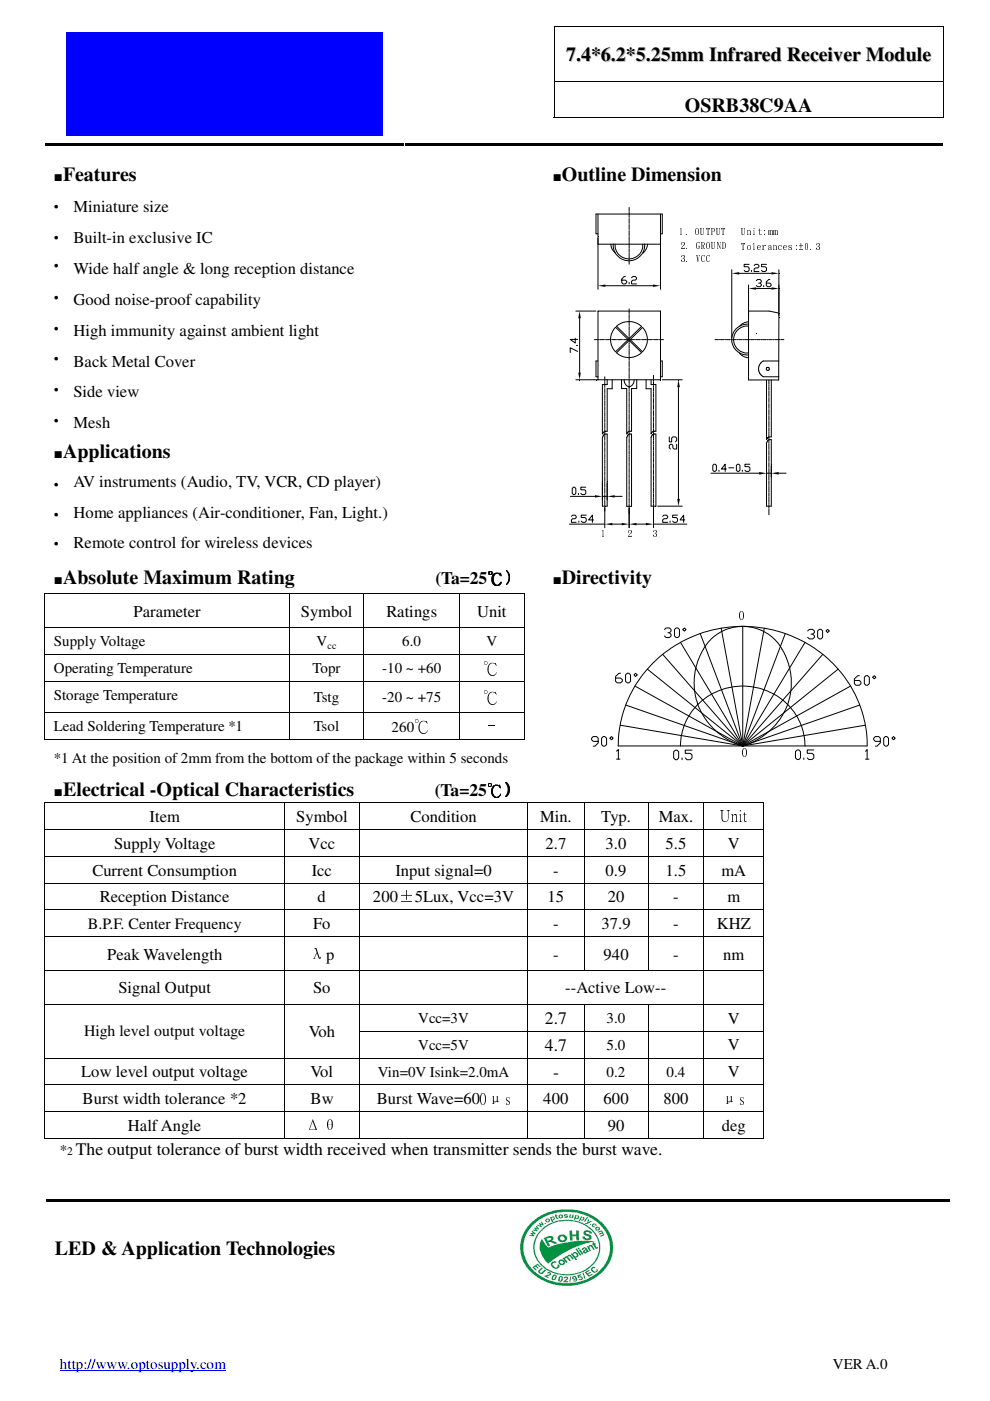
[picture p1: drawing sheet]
<svg xmlns="http://www.w3.org/2000/svg" width="210mm" height="297mm" viewBox="0 0 210 297" stroke-linecap="round" stroke-linejoin="round" font-family="sans-serif">
<path d="M12.7 290.7h35.2" fill="none" stroke="#00f" stroke-width=".21"/>
<path d="M117.4 5.5h.2v.2h-.2zM117.4 17.2h.2v.2h-.2zM199.9 5.5h.2v.2h-.2zM199.9 17.2h.2v.2h-.2z" fill="#000"/>
<path d="M117.5 5.7v11.5M117.5 17.4v7.4M117.6 5.6h82.3M117.6 17.3h82.3M200 5.7v11.5M200 17.4v7.4" fill="none" stroke="#000" stroke-width=".21"/>
<path d="M14 6.8h67.2v21.9h-67.2z" fill-rule="evenodd" fill="#0000fe"/>
<g fill="#000">
<path d="M9.7 30.3h75.9v.5h-75.9zM85.9 30.3h.5v.5h-.5zM86.4 30.3h30.9v.5h-30.9zM117.3 24.8l.1 .2zM117.4 24.8h.2v.2h-.2zM117.6 30.3h.5v.5h-.5zM118.1 30.3h81.8v.5h-81.8zM199.9 24.8h.2v.2h-.2zM9.4 125.8h.2v.2h-.2zM9.4 133h.2v.1h-.2zM9.4 138.6h.2v.2h-.2zM9.6 125.8h.2v.2h-.2z"/>
<path d="M61.2 125.8h.2v.2h-.2zM61.2 133h.2v.1h-.2zM61.2 138.6h.2v.2h-.2zM77.1 125.8h.2v.2h-.2zM77.1 133h.2v.1h-.2zM77.1 138.6h.2v.2h-.2zM97.4 125.8h.1v.2h-.1zM97.4 133h.1v.1h-.1zM97.4 138.6h.1v.2h-.1zM111 125.8h.2v.2h-.2zM111 133h.2v.1h-.2zM111 138.6h.2v.2h-.2z"/>
<path d="M9.4 144.4h.2v.1h-.2zM9.4 151h.2v.2h-.2zM9.4 156.8h.2v.1h-.2zM9.6 156.8l.1 .1zM9.7 156.8h.1v.1h-.1zM61.2 144.4h.2v.1h-.2zM61.2 151h.2v.2h-.2zM61.2 156.8h.2v.1h-.2zM77.1 144.4h.2v.1h-.2zM77.1 151h.2v.2h-.2zM77.1 156.8h.2v.1h-.2zM97.4 144.4h.1v.1h-.1z"/>
<path d="M97.4 151h.1v.2h-.1zM97.4 156.8h.1v.1h-.1zM111 156.8h.2v.1h-.2zM111 144.4h.2v.1h-.2zM111 151h.2v.2h-.2zM9.4 170h.2v.2h-.2zM9.4 175.8h.2v.2h-.2zM9.6 170h.2v.2h-.2zM60.2 170h.2v.2h-.2zM60.2 175.8h.2v.2h-.2zM76.1 170h.2v.2h-.2zM76.1 175.8h.2v.2h-.2z"/>
<path d="M111 170h.2v.2h-.2zM111.2 170h.6v.2h-.6zM111.8 170h.2v.2h-.2zM111.8 175.8h.2v.2h-.2zM115.1 170h.2v.2h-.2zM123.7 170h.2v.2h-.2zM123.7 175.8h.2v.2h-.2zM137.4 170h.1v.2h-.1zM137.4 175.8h.1v.2h-.1zM149.1 170h.2v.2h-.2zM149.1 175.8h.2v.2h-.2zM161.8 170h.2v.2h-.2z"/>
<path d="M161.8 175.8h.2v.2h-.2zM9.4 181.5h.2v.2h-.2zM9.4 187.2h.2v.1h-.2zM9.4 192.8h.2v.2h-.2zM9.4 198.5h.2v.2h-.2zM60.2 181.5h.2v.2h-.2zM60.2 187.2h.2v.1h-.2zM60.2 192.8h.2v.2h-.2zM60.2 198.5h.2v.2h-.2zM76.1 181.5h.2v.2h-.2zM76.1 187.2h.2v.1h-.2zM76.1 192.8h.2v.2h-.2z"/>
<path d="M76.1 198.5h.2v.2h-.2zM111.8 181.5h.2v.2h-.2zM111.8 187.2h.2v.1h-.2zM111.8 192.8h.2v.2h-.2zM111.8 198.5h.2v.2h-.2zM123.7 181.5h.2v.2h-.2zM123.7 187.2h.2v.1h-.2zM123.7 192.8h.2v.2h-.2zM123.7 198.5h.2v.2h-.2zM137.4 181.5h.1v.2h-.1zM137.4 187.2h.1v.1h-.1zM137.4 192.8h.1v.2h-.1z"/>
<path d="M137.4 198.5h.1v.2h-.1zM149.1 181.5h.2v.2h-.2zM149.1 187.2h.2v.1h-.2zM149.1 192.8h.2v.2h-.2zM149.1 198.5h.2v.2h-.2zM161.8 181.5h.2v.2h-.2zM161.8 187.2h.2v.1h-.2zM161.8 192.8h.2v.2h-.2zM161.8 198.5h.2v.2h-.2zM9.4 205.7h.2v.2h-.2zM9.4 212.9h.2v.2h-.2zM9.4 218.6h.2v.1h-.2z"/>
<path d="M60.2 205.7h.2v.2h-.2zM60.2 212.9h.2v.2h-.2zM60.2 218.6h.2v.1h-.2zM76.1 205.7h.2v.2h-.2zM76.1 212.9h.2v.2h-.2zM76.1 218.6h.2v.1h-.2zM111.8 205.7h.2v.2h-.2zM111.8 212.9h.2v.2h-.2zM111.8 218.6h.2v.1h-.2zM123.7 205.7h.2v.2h-.2zM123.7 212.9h.2v.2h-.2zM123.7 218.6h.2v.1h-.2z"/>
<path d="M137.4 205.7h.1v.2h-.1zM137.4 212.9h.1v.2h-.1zM137.4 218.6h.1v.1h-.1zM149.1 205.7h.2v.2h-.2zM149.1 212.9h.2v.2h-.2zM149.1 218.6h.2v.1h-.2zM161.8 205.7h.2v.2h-.2zM161.8 212.9h.2v.2h-.2zM161.8 218.6h.2v.1h-.2zM9.4 224.2h.2v.2h-.2zM9.4 229.9h.2v.2h-.2zM9.4 235.6h.2v.2h-.2z"/>
<path d="M60.2 224.2h.2v.2h-.2zM60.2 229.9h.2v.2h-.2zM60.2 235.6h.2v.2h-.2zM76.1 224.2h.2v.2h-.2zM76.1 229.9h.2v.2h-.2zM76.1 235.6h.2v.2h-.2zM111.8 224.2h.2v.2h-.2zM111.8 229.9h.2v.2h-.2zM111.8 235.6h.2v.2h-.2zM123.7 224.2h.2v.2h-.2zM123.7 229.9h.2v.2h-.2zM123.7 235.6h.2v.2h-.2z"/>
<path d="M137.4 224.2h.1v.2h-.1zM137.4 229.9h.1v.2h-.1zM137.4 235.6h.1v.2h-.1zM149.1 224.2h.2v.2h-.2zM149.1 229.9h.2v.2h-.2zM149.1 235.6h.2v.2h-.2zM161.8 224.2h.2v.2h-.2zM161.8 229.9h.2v.2h-.2zM161.8 235.6h.2v.2h-.2zM9.4 241.3h.2v.2h-.2zM60.2 241.3h.2v.2h-.2zM76.1 241.3h.2v.2h-.2z"/>
<path d="M111.8 241.3h.2v.2h-.2zM123.7 241.3h.2v.2h-.2zM137.4 241.3h.1v.2h-.1zM149.1 241.3h.2v.2h-.2zM161.8 241.3h.2v.2h-.2z"/>
</g>
<g fill="none" stroke="#000" stroke-width=".21">
<path d="M117.6 24.9h82.3M126.8 49.6h-.4v-4.2h14v4.2h-.4M126.8 51.8h13.2M126.8 45.4v15.9M129.5 51.8a2.55 2.55 0 0 0 1 1.8M130 51.7v.5a3.5 3.5 0 0 0 3.1 3.1l.7-.1a3.3 3.3 0 0 0 2.9-3v-.5M130.4 51.8l.1 .8a2.95 2.95 0 0 0 2.9 2.3 2.95 2.95 0 0 0 2.9-2.4v-.7M132.6 58.6h-.3l-.5 .5v.8l.3 .3h.5l.3-.3v-.3l-.3-.2h-.8M133.4 44v.7M133.4 44.9v.2M133.4 45.2v.8M133.4 46.2v.1"/>
<path d="M133.4 46.5v.7M133.4 47.4v.2M133.4 47.8v.7M133.4 48.7v.1M133.4 49v.8M133.4 49.9v.2M133.4 50.2v.8M133.4 51.2v.2M133.4 51.5v.8M133.4 52.4v.2M133.4 52.7v.8M133.4 53.7v.1"/>
<path d="M133.4 54v.8M133.4 54.9v.2M133.4 55.2v.8M133.4 59.9v.3M133.9 58.9l.3-.3h.5l.3 .3v.2l-.3 .3h-.5l-.3 .2v.6h1.1M137.3 51.8a2.7 2.7 0 0 1-.9 1.8M140 45.4v15.9M155.2 57.2v14.4M156.7 58h6.9M158.8 56h-1v.6h.8l.2 .2v.5l-.2 .3h-.6l-.2-.3M159.3 57.3v.3M159.9 56.3l.2-.3h.6l.2 .3v.3l-.2 .2h-.6l-.2 .3v.5h1"/>
<path d="M160.4 59.5l.2-.2h.6l.2 .2v.3l-.2 .2h-.3M162.5 56h-1v.6h.7l.3 .2v.5l-.3 .3h-.5l-.2-.3M163.2 59.3h-.2l-.5 .5v.7l.2 .3h.5l.3-.3v-.2l-.3-.3h-.7M165.1 57.2v9.7M122 71.7v1l-1.1-.7h1.6M122.1 66h4.3M122.2 73.2h.3M122.5 74.5l-1.6-.8v1.1M122.9 67.5v11.5M126 72h.7M126.8 76.5h-.4v3.4h.4M126.9 72h.1"/>
<path d="M127.2 72h.8M128.2 72h.1M128.2 79.9v.8M128.4 60.6h10M128.5 72h.8M129.5 72h.1M129.8 72h.8M130.4 69.5l.1-.1 2.7 2.6-2.7 2.6a3.6 3.6 0 0 1-1-2.3l.2-1.6zM130.7 74.8l2.7-2.6 2.6 2.6h-.1a4.2 4.2 0 0 1-2.3 1h-.6a3.9 3.9 0 0 1-2.3-1zM130.7 69.2l1.5-.9 1.2-.1h.6a3.5 3.5 0 0 1 2 1l-2.6 2.6zM130.7 72h.2M131 72h.8"/>
<path d="M132 72h.2M132.3 72h.8M133.3 72h.1M133.4 65.5v.8M133.4 66.5v.1M133.4 66.8v.8M133.4 67.7v.2M133.4 68v.8M133.4 69v.1M133.4 69.3v.8M133.4 70.2v.2M133.4 70.5v.8"/>
<path d="M133.4 71.5v.1M133.4 71.8v.8M133.4 72.7v.2M133.4 73.1v.7M133.4 74v.2M133.4 74.3v.8M133.4 75.2v.2M133.4 75.6v.7M133.4 76.5v.2M133.4 76.8v.8M133.4 77.7v.2M133.4 78.1v.7"/>
<path d="M133.4 79v.2M133.4 79.3v.8M133.6 72l2.6-2.6 .1 .1a3.8 3.8 0 0 1 .9 2v1.1a3.8 3.8 0 0 1-1 2zM133.6 72h.8M134.5 72h.2M134.9 72h.8M135.8 72h.2M136.1 72h.8M137.1 72h.1M137.4 72h.8M138.4 72h.2M138.6 79.6v.8"/>
<path d="M138.7 72h.8M139.7 72h.1M140 72h.7M140 76.5h.4v3.4h-.4M151.6 72h.7M152.4 72h.2M152.7 72h.8M153.7 72h.1M154 72h.8M155 72h.2M155.3 72h.8M156.3 72h.1"/>
<path d="M156.6 72h.8M156.8 74.9l.2 .2a2.64 2.64 0 0 0 1.7 .8M157.5 72h.2M157.9 72h.8M158.7 69.1l-.9 .1-1.2 .6a3.1 3.1 0 0 0-1.1 2v.4a2.98 2.98 0 0 0 2.5 2.6h.7M158.7 68.2a2.96 2.96 0 0 0-1.9 1M158.7 60.4v20.2h6.4v-14.2l-2-.4h-4.4M158.7 68.7a3.3 3.3 0 0 0-3.5 2.9v1a3.4 3.4 0 0 0 3.1 2.7l.4-.1M158.8 72h.2M159.1 72h.8M160.1 72h.1M160.3 61.2h3.3"/>
<path d="M160.4 72h.8M161.2 60l.2 .3v.2l-.2 .3h-.6l-.2-.3M161.4 72h.1M161.7 72h.8M161.9 60.5v.3M162.5 78l.5-.1 .1 .5-.2 .1h-.3zM162.6 72h.2M163 72h.7M163.9 72h.2M164.3 72h.8M165.1 76.5h-3.3l-.7 .8-.3 .8 .3 1.1 .7 .7h3.3M165.2 72h.2"/>
<path d="M165.5 72h.7M122.1 80.5h17.9v-14.5h-13.2v14.5M127.9 92.3l.3-.3h.5v15.3h-1v-14.5zM128.2 80.9v.2M128.2 81.2v.8M128.2 82.2v.1M128.2 82.5v.7M128.2 83.4v.2M128.2 83.7v.8M128.2 84.7v.1M128.2 85v.8M128.2 85.9v.2"/>
<path d="M128.2 86.2v.8M128.2 87.2v.1M128.2 87.5v.8M128.2 88.4v.2M128.2 88.7v.8M128.2 89.7v.1M128.2 90v.8M128.2 90.9v.2M128.2 91.2v.8M128.2 92.2v.1M128.2 92.5v.8M128.2 93.4v.2"/>
<path d="M128.2 93.7v.8M128.2 94.7v.1M128.2 95v.8M128.2 95.9v.2M128.2 96.2v.8M128.2 97.2v.1M128.2 97.5v.8M128.2 98.4v.2M128.2 98.7v.8M128.2 99.7v.1M128.2 100v.8M128.7 80.5v1h-1v10.5l.4-.5 .6-.1v-9h1.1v-1.9"/>
<path d="M131.8 80.5v1.9h1.1v9.6l.4-.5 .6-.1v-9h1.1v-1.9M132.4 80.5a1.2 1.2 0 0 0 1.2 1.5l.2-.2a1.4 1.4 0 0 0 .6-1.3M133.1 92.2l.2-.2h.6v15.4h-1v-14.7zM133.4 80.3v.1M133.4 80.6v.7M133.4 81.5v.2M133.4 81.8v.8M133.4 82.8v.1M133.4 83.1v.8M133.4 84v.2M133.4 84.3v.8M133.4 85.3v.1"/>
<path d="M133.4 85.6v.8M133.4 86.5v.2M133.4 86.8v.8M133.4 87.8v.1M133.4 88.1v.8M133.4 89v.2M133.4 89.3v.8M133.4 90.3v.1M133.4 90.6v.8M133.4 91.5v.2M133.4 91.8v.8M133.4 92.8v.1"/>
<path d="M133.4 93v.9M133.4 94v.1M133.4 94.3v.8M133.4 95.2v.2M133.4 95.6v.8M133.4 96.5v.1M133.4 96.8v.8M133.4 97.7v.2M133.4 98.1v.7M133.4 99v.1M133.4 99.3v.8M137 80.5v1.9h1v9.6l.4-.5 .7-.1v-9.9h-1.1v-1"/>
<path d="M138.3 92.2l.2-.2h.6v15.3h-1.1v-14.6zM138.6 80.6v.2M138.6 80.9v.8M138.6 81.9v.1M138.6 82.2v.7M138.6 83.1v.2M138.6 83.4v.8M138.6 84.4v.1M138.6 84.7v.8M138.6 85.6v.2M138.6 85.9v.8M138.6 86.9v.1"/>
<path d="M138.6 87.2v.8M138.6 88.1v.2M138.6 88.4v.8M138.6 89.4v.1M138.6 89.7v.8M138.6 90.6v.2M138.6 90.9v.8M138.6 91.9v.1M138.6 92.2v.8M138.6 93.1v.2M138.6 93.4v.8M138.6 94.4v.1"/>
<path d="M138.6 94.7v.8M138.6 95.6v.2M138.6 95.9v.8M138.6 96.9v.1M138.6 97.2v.8M138.6 98.1v.2M138.6 98.4v.8M138.6 99.4v.1M138.6 99.7v.8M140.4 80.5h4.3M141.9 92.6v1.1h.5v-.8l.3-.3h.5l.3 .3v.5l-.3 .3M143.5 94.2v1h-.5l-.3-.2v-.6l-.3-.2h-.2l-.3 .2v.6l.3 .2"/>
<path d="M143.8 82.1v23.7M151.1 98.7l.3-.3h.2l.3 .3v1l-.3 .2h-.2l-.3-.2zM152.4 99.7v.2M154 99.4h-1l.8-1v1.5M154.5 99.2h1.1M156.1 98.7l.3-.3h.2l.3 .3v1l-.3 .2h-.2l-.3-.2zM157.4 99.7v.2M159 98.4h-1.1v.5h.8l.3 .3v.5l-.3 .2h-.5l-.3-.2M162.5 80.6v12.6l.4-.5 .6-.1v-12M162.8 93.3l.7-.1v14.1h-1v-13.4zM163 80.6v.9M163 81.7v.1"/>
<path d="M163 82v.7M163 82.9v.2M163 83.2v.8M163 84.2v.1M163 84.5v.7M163 85.4v.2M163 85.7v.8M163 86.7v.1M163 87v.8M163 87.9v.2M163 88.2v.8M163 89.2v.1"/>
<path d="M163 89.5v.8M163 90.4v.2M163 90.7v.8M163 91.7v.1M163 91.9v.9M163 92.9v.1M163 93.2v.8M163 94.1v.2M163 94.4v.8M163 95.4v.1M163 95.7v.8M163 96.6v.2"/>
<path d="M163 96.9v.8M163 97.9v.1M163 98.2v.8M163 99.1v.2M163 99.5v.7M120.7 111.1h7.5M120.9 105.2h5.3M121.2 109.5l.2-.3h.5l.3 .3v.2l-.3 .3h-.5l-.2 .2v.5h1M121.6 103.3h.2l.3 .3v1l-.3 .3h-.2l-.3-.3v-1zM122.6 104.6v.3M122.7 110.5v.2M124.2 103.3h-1.1v.5h.9l.2 .3v.5l-.2 .3h-.6l-.3-.3"/>
<path d="M124.3 109.2h-1.1v.5h.8l.3 .3v.5l-.3 .2h-.5l-.3-.2M125.9 110.2h-1.1l.8-1v1.5M127.7 105.2h1M128.2 100.9v.1M128.2 101.2v.8M128.2 102.2v.1M128.2 102.5v.8M128.2 103.4v.2M128.2 103.7v.8M128.2 104.7v.1M128.2 105v.7M128.2 105.9v.2"/>
<path d="M128.2 106.2v.8M128.2 107.2v.1M128.2 107.5v4.4M129.8 111.1h2M130.3 105.2h1.6M133.4 100.2v.2M133.4 100.6v.7M133.4 101.5v.2M133.4 101.8v.8M133.4 102.7v.2M133.4 103.1v.7M133.4 104v.2"/>
<path d="M133.4 104.3v.8M133.4 105.2v.2M133.4 105.6v.7M133.4 106.5v.2M133.4 106.8v.8M133.4 107.7v4.2M135 111.1h1.9M138.6 100.6v.2M138.6 100.9v.8M138.6 101.9v.1M138.6 102.2v.8M138.6 103.1v.2"/>
<path d="M138.6 103.4v.8M138.6 104.4v.1M138.6 104.7v.8M138.6 105.6v.2M138.6 105.9v.8M138.6 106.9v.1M138.6 107.2v4.7M138.6 111.1h7M139.4 107.3h5.3M140.5 109.5l.3-.3h.5l.3 .3v.2l-.3 .3h-.5l-.3 .2v.5h1.1M142.1 110.5v.2M143.6 109.2h-1v.5h.8l.2 .3v.5l-.2 .2h-.5l-.3-.2"/>
<path d="M145.2 110.2h-1l.7-1v1.5M150.7 100.3h10.3M162.5 100.3h1M163 100.4v.2M163 100.7v.8M163 101.6v.2M163 102v.7M163 102.9v.2M163 103.2v.8M163 104.1v.2M163 104.5v.7M163 105.4v.2"/>
<path d="M163 105.7v.8M163 106.7v.1M163 107v.7M163 107.9v.2M163 108.2v.9M165.1 100.3h1.6M9.5 126v7M9.5 133.1v5.5M9.5 138.8v5.6M9.6 133.1h51.6M9.6 138.7h51.6M9.8 125.9h51.4"/>
<path d="M61.3 126v7M61.3 133.1v5.5M61.3 138.8v5.6M61.4 125.9h15.7M61.4 133.1h15.7M61.4 138.7h15.7M77.2 126v7M77.2 133.1v5.5M77.2 138.8v5.6M77.3 125.9h20.1M77.3 133.1h20.1M77.3 138.7h20.1"/>
<path d="M97.5 126v7M97.5 133.1v5.5M97.5 138.8v5.6M97.5 125.9h13.5M97.5 133.1h13.5M97.5 138.7h13.5M111.1 126v7M111.1 133.1v5.5M111.1 138.8v5.6M140.5 138.7l17 19.5M140.9 133.5l.3-.4h.7l.4 .4v.3l-.4 .4h-.3M141.9 134.2l.4 .3v.3l-.4 .4h-.7l-.3-.4"/>
<path d="M143 133.5l.3-.4h.4l.4 .4v1.3l-.4 .4h-.4l-.3-.4zM144.3 136.2l13.2 22M144.7 133.5l.4-.4 .4 .4-.4 .3zM148.5 134.3l9 23.9M152.9 133.2l4.6 25M157.5 132.8l-2.1 .2-1.6 .5-1.9 1-1.7 1.6-1.4 2.1-.8 1.9-.6 2.1-.2 2.5 .1 2.2 .7 2.5 .6 1.4 1.4 2.2 1.4 1.6 1.8 1.5 2.6 1.5 1.6 .6M157.5 132.8l2.1 .2 1.5 .5 1.9 1 1.4 1.2 1.2 1.5 .9 1.8 .9 2.4 .4 2.3-.1 2.5-.4 2.4-.8 2.1-1.1 1.7-1.6 2-1.4 1.2-2.3 1.5-2.6 1.1M157.5 132.8v25.4M162.1 133.2l-4.6 25M166.5 134.3l-9 23.9M170.7 136.2l-13.2 22M171.2 133.8l.4-.4h.7l.4 .4v.3l-.4 .4h-.3"/>
<path d="M172.3 134.5l.4 .3v.3l-.4 .4h-.7l-.4-.4M173.4 133.8l.3-.4h.4l.3 .4v1.3l-.3 .4h-.4l-.3-.4zM174.5 138.7l-17 19.5M175.1 133.8l.4-.4 .4 .4-.4 .3zM9.5 144.5v6.5M9.5 151.2v5.6M9.6 144.4h51.6M9.6 151.1h51.6M9.8 156.8h51.4M61.3 144.5v6.5M61.3 151.2v5.6M61.4 144.4h15.7"/>
<path d="M61.4 151.1h15.7M61.4 156.8h15.7M77.2 144.5v6.5M77.2 151.2v5.6M77.3 144.4h20.1M77.3 151.1h20.1M77.3 156.8h20.1M97.5 144.5v6.5M97.5 151.2v5.6M97.5 144.4h13.5M97.5 151.1h13.5M97.5 156.8h13.5"/>
<path d="M111.1 144.5v6.5M111.1 151.2v5.6M126.8 157.2h-1l-.4-.4v-.3l.4-.3h.7l.3 .3v1l-.6 .7h-.4M127.6 156.5l.3-.3h.3l.4 .3v1.4l-.4 .3h-.3l-.3-.3zM129.3 156.5l.4-.3 .3 .3-.3 .3zM130.7 159.3l.4-.4v2.1M131.5 153.8l26 4.4M131.6 142.7h-.4l-.7 .7v1l.4 .4h.7l.4-.4v-.3l-.4-.3h-1.1M132.6 143.1l.4-.4h.3l.4 .4v1.3l-.4 .4h-.3l-.4-.4zM132.7 149.5l24.8 8.7M134.4 143.1l.3-.4 .4 .4-.4 .3zM134.6 145.5l22.9 12.7"/>
<path d="M137.2 141.9l20.3 16.3M138.3 140.7a27 27 0 0 1 43.1 6.6 24 24 0 0 1 2.5 10.9h-52.8a24.8 24.8 0 0 1 7.2-17.5zM142.8 159.4l.4-.4h.4l.3 .4v1.3l-.3 .4h-.4l-.4-.4zM144.3 158.2a13.2 13.2 0 0 1 19.2-11.3 12.7 12.7 0 0 1 7.2 11.3M146.7 159h-1.4v.7h1l.4 .4v.6l-.4 .4h-.6l-.4-.4M168.7 159.3l.3-.3h.4l.3 .3v1.4l-.3 .3h-.4l-.3-.3zM172.6 159h-1.4v.7h1l.4 .3v.7l-.4 .3h-.7l-.3-.3M177.7 141.9l-20.2 16.3M180.3 145.5l-22.8 12.7M182.2 143.3h-.3l-.8 .6v1l.4 .4h.7l.3-.4v-.3l-.3-.3h-1.1M182.3 149.5l-24.8 8.7M183.3 143.6l.3-.3h.3l.4 .3v1.3l-.4 .4h-.3l-.3-.4z"/>
<path d="M183.5 153.8l-26 4.4M183.5 159.3l.4-.4v2.1M185 143.6l.4-.3 .3 .3-.3 .3zM186.6 157.2h-1l-.3-.4v-.3l.3-.3h.7l.3 .3v1l-.7 .7h-.3M187.4 156.5l.3-.3h.3l.4 .3v1.4l-.4 .3h-.3l-.3-.3zM189.1 156.5l.3-.3 .4 .3-.4 .3zM9.5 170.2v5.6M9.5 176v5.5M9.6 175.9h50.6M9.8 170.1h50.4M60.3 170.2v5.6M60.3 176v5.5"/>
<path d="M60.4 170.1h15.7M60.4 175.9h15.7M76.2 170.2v5.6M76.2 176v5.5M76.3 170.1h34.7M76.3 175.9h35.5M111.9 170.2v5.6M111.9 176v5.5M112 170.1h3.1M112 175.9h11.7M115.3 170.1h8.4M123.8 170.2v5.6"/>
<path d="M123.8 176v5.5M123.9 170.1h13.5M123.9 175.9h13.5M130.7 161h.7M137.5 170.2v5.6M137.5 176v5.5M137.5 170.1h11.6M137.5 175.9h11.6M144.6 160.7v.4M149.2 170.2v5.6M149.2 176v5.5M149.3 170.1h12.5"/>
<path d="M149.3 175.9h12.5M161.9 170.2v5.6M161.9 176v5.5M170.4 160.7v.3M183.5 161h.7M9.5 181.7v5.5M9.5 187.3v5.5M9.5 193v5.5M9.5 198.7v7M9.6 181.6h50.6M9.6 187.2h50.6M9.6 192.9h50.6"/>
<path d="M9.6 198.6h50.6M60.3 181.7v5.5M60.3 187.3v5.5M60.3 193v5.5M60.3 198.7v7M60.4 181.6h15.7M60.4 187.2h15.7M60.4 192.9h15.7M60.4 198.6h15.7M76.2 181.7v5.5M76.2 187.3v5.5M76.2 193v5.5"/>
<path d="M76.2 198.7v7M76.3 181.6h35.5M76.3 187.2h35.5M76.3 192.9h35.5M76.3 198.6h35.5M111.9 181.7v5.5M111.9 187.3v5.5M111.9 193v5.5M111.9 198.7v7M112 181.6h11.7M112 187.2h11.7M112 192.9h11.7"/>
<path d="M112 198.6h11.7M123.8 181.7v5.5M123.8 187.3v5.5M123.8 193v5.5M123.8 198.7v7M123.9 181.6h13.5M123.9 187.2h13.5M123.9 192.9h13.5M123.9 198.6h13.5M137.5 181.7v5.5M137.5 187.3v5.5M137.5 193v5.5"/>
<path d="M137.5 198.7v7M137.5 181.6h11.6M137.5 187.2h11.6M137.5 192.9h11.6M137.5 198.6h11.6M149.2 181.7v5.5M149.2 187.3v5.5M149.2 193v5.5M149.2 198.7v7M149.3 181.6h12.5M149.3 187.2h12.5M149.3 192.9h12.5"/>
<path d="M149.3 198.6h12.5M161.9 181.7v5.5M161.9 187.3v5.5M161.9 193v5.5M161.9 198.7v7M9.5 205.9v7M9.5 213.1v5.5M9.5 218.7v5.5M9.6 205.8h50.6M9.6 213h50.6M60.3 205.9v7M60.3 213.1v5.5"/>
<path d="M60.3 218.7v5.5M60.4 205.8h15.7M60.4 213h15.7M76.2 205.9v7M76.2 213.1v5.5M76.2 218.7v5.5M76.3 205.8h35.5M76.3 213h35.5M76.3 218.7h35.5M111.9 205.9v7M111.9 213.1v5.5M111.9 218.7v5.5"/>
<path d="M112 205.8h11.7M112 213h11.7M112 218.7h11.7M123.8 213.1v5.5M123.8 218.7v5.5M123.9 205.8h13.5M123.9 213h13.5M123.9 218.7h13.5M137.5 213.1v5.5M137.5 218.7v5.5M137.5 205.8h11.6M137.5 213h11.6"/>
<path d="M137.5 218.7h11.6M149.2 205.9v7M149.2 213.1v5.5M149.2 218.7v5.5M149.3 205.8h12.5M149.3 213h12.5M149.3 218.7h12.5M161.9 205.9v7M161.9 213.1v5.5M161.9 218.7v5.5M9.5 224.4v5.5M9.5 230.1v5.5"/>
<path d="M9.5 235.8v5.5M9.6 224.3h50.6M9.6 230h50.6M9.6 235.7h50.6M60.3 224.4v5.5M60.3 230.1v5.5M60.3 235.8v5.5M60.4 224.3h15.7M60.4 230h15.7M60.4 235.7h15.7M76.2 224.4v5.5M76.2 230.1v5.5"/>
<path d="M76.2 235.8v5.5M76.3 224.3h35.5M76.3 230h35.5M76.3 235.7h35.5M111.9 224.4v5.5M111.9 230.1v5.5M111.9 235.8v5.5M112 224.3h11.7M112 230h11.7M112 235.7h11.7M123.8 224.4v5.5M123.8 230.1v5.5"/>
<path d="M123.8 235.8v5.5M123.9 224.3h13.5M123.9 230h13.5M123.9 235.7h13.5M137.5 224.4v5.5M137.5 230.1v5.5M137.5 235.8v5.5M137.5 224.3h11.6M137.5 230h11.6M137.5 235.7h11.6M149.2 224.4v5.5M149.2 230.1v5.5"/>
<path d="M149.2 235.8v5.5M149.3 224.3h12.5M149.3 230h12.5M149.3 235.7h12.5M161.9 224.4v5.5M161.9 230.1v5.5M161.9 235.8v5.5M9.6 241.4h50.6M60.4 241.4h15.7M76.3 241.4h35.5M112 241.4h11.7M123.9 241.4h13.5"/>
<path d="M137.5 241.4h11.6M149.3 241.4h12.5"/>
</g>
<g fill="#000">
<path d="M155.2 58l1.5-.3v.5zM163.6 57.7l1.5 .3-1.5 .2zM122.9 66l.2 1.5h-.5zM122.6 79h.5l-.2 1.5zM126.8 60.6l1.6-.3v.5zM138.4 60.3l1.6 .3-1.6 .2zM158.7 61.2l1.6-.3v.5zM163.6 60.9l1.5 .3-1.5 .2zM143.8 80.5l.3 1.6h-.5zM126.2 105l1.5 .2-1.5 .3zM128.2 111.1l1.6-.2v.5zM128.7 105.2l1.6-.2v.5z"/>
<path d="M131.8 110.9l1.6 .2-1.6 .3zM133.4 111.1l1.6-.2v.5zM136.9 110.9l1.7 .2-1.7 .3zM143.6 105.8h.5l-.3 1.5zM161 100.1l1.5 .2-1.5 .3zM163.5 100.3l1.6-.2v.5z"/>
</g>
<g fill="#009240">
<path d="M112.9 259a7.2 7.2 0 0 0 1 11.8 11.1 11.1 0 0 0 14.7-2.1 7.2 7.2 0 0 0-2.2-10.5l-.8-.4a11.6 11.6 0 0 0-4.4-1.4h-2a10.5 10.5 0 0 0-6.3 2.6zM113 259.7a10.4 10.4 0 0 1 15 .9 6.9 6.9 0 0 1-2.7 10.2 10.3 10.3 0 0 1-13.5-3 6.6 6.6 0 0 1 1.2-8.1z" fill-rule="evenodd"/>
<path d="M114.5 261a5.3 5.3 0 0 0 1.7 8.4l2.2 .8 2.5 .2a6.8 6.8 0 0 0 6.4-5.3v-1.2a7 7 0 0 0-8.2-5.2 7.4 7.4 0 0 0-4.6 2.3zM114.7 261.1a7.6 7.6 0 0 1 11.8 1.2l.5 1.4v1.3a6.4 6.4 0 0 1-6.5 5.2 6.5 6.5 0 0 1-7.2-5.4l.2-1.7 .5-1.1z" fill-rule="evenodd"/>
<path d="M114.8 262.8l.1-.1 1.3 1.8a21.2 21.2 0 0 1 10-1.4 21.7 21.7 0 0 0-10 4.8 4.7 4.7 0 0 1-1.5-4.8z" fill-rule="evenodd"/>
<path d="M115.3 262.5l.9-.3a.69 .69 0 0 1 .7-.2 .69 .69 0 0 1 .4 .7l-.3 .4 1.2 .5-.6 .1-.8-.4-.5 .1 .3 .7-.4 .2zM115.9 262.6l.2 .5 .8-.3-.2-.4z" fill-rule="evenodd"/>
<path d="M118.4 262.2a.96 .96 0 0 1 1.2-.4 .96 .96 0 0 1 .5 1.2 1.04 1.04 0 0 1-1.8-.3zM118.8 262.6a.47 .47 0 0 0 .9 0 .47 .47 0 0 0-.9 0z" fill-rule="evenodd"/>
<path d="M120.7 260.9h.6v.8h.9v-.8h.5l.1 2.1h-.6v-.9h-.8v.9h-.5z" fill-rule="evenodd"/>
<path d="M123.8 261.1l.1-.1a1.15 1.15 0 0 1 1.6 .4v.1h-.5l-.2-.3-.6 .1a.95 .95 0 0 0 .9 .5l.3 .3a1 1 0 0 1-.9 .9 1 1 0 0 1-1-.7v-.1l.5 .1a.52 .52 0 0 0 .8 .3l.1-.1a.25 .25 0 0 0 0-.3 .25 .25 0 0 0-.3-.1 .73 .73 0 0 1-.8-1z" fill-rule="evenodd"/>
<path d="M112.9 268.7l1.1-.8 .7 .7-.2 .1-.5-.5-.3 .2 .5 .5-.2 .1-.4-.5-.3 .2 .5 .5-.2 .2z" fill-rule="evenodd"/>
<path d="M114.2 269.3l.7-.6 .2 .2-.5 .5a.28 .28 0 0 0 0 .4 .28 .28 0 0 0 .4-.1l.5-.5 .3 .1-.5 .5a.59 .59 0 0 1-.8 .2 .59 .59 0 0 1-.3-.7z" fill-rule="evenodd"/>
<path d="M116 269.8l.5-.1a.43 .43 0 0 1 .3 .6 .43 .43 0 0 1-.6 .2l-.3 .1 .5 .2-.2 .2-.8-.4 1.1-.4v-.3l-.3 .1-.2-.1z" fill-rule="evenodd"/>
<path d="M117.2 270.4a.47 .47 0 0 1 .8 0 .47 .47 0 0 1-.1 .7l-.3 .3h-.4a.54 .54 0 0 1-.3-.5 .54 .54 0 0 1 .3-.5zM117.5 270.5l-.2 .7a.49 .49 0 0 0 .4-.8z" fill-rule="evenodd"/>
<path d="M118.5 270.8a.47 .47 0 0 1 .4-.3 .47 .47 0 0 1 .4 .3v.4a.53 .53 0 0 1-.7 .5 .53 .53 0 0 1-.1-.9zM118.8 270.8l-.1 .7a.4 .4 0 0 0 .4-.3 .4 .4 0 0 0-.2-.4z" fill-rule="evenodd"/>
<path d="M119.6 270.8a.47 .47 0 0 1 .8 .1 .47 .47 0 0 1-.4 .6l-.1 .2h.5v.2h-.9v-.3l.7-.5-.1-.3-.6 .2z" fill-rule="evenodd"/>
<path d="M120.9 270.6h.2l-.2 1.3h-.2z" fill-rule="evenodd"/>
<path d="M121.4 270.6a.6 .6 0 0 1 .9 .3 .6 .6 0 0 1-.5 .8l-.3-.2h.5l.1-.4-.2 .2-.4-.1-.2-.3zM121.5 270.9a.25 .25 0 0 0 .5 0 .25 .25 0 0 0-.5 0z" fill-rule="evenodd"/>
<path d="M122.4 270.4l.7-.3 .1 .2-.5 .2 .1 .2a.46 .46 0 0 1 .5-.1 .46 .46 0 0 1 .3 .5l-.2 .3h-.3l-.4-.2h.5l.1-.1a.42 .42 0 0 0-.7-.1z" fill-rule="evenodd"/>
<path d="M123.5 269.9l.2-.1 .4 1.3h-.2z" fill-rule="evenodd"/>
<path d="M124 269.7l.9-.5 .1 .2-.6 .4 .1 .2 .6-.3 .2 .1-.6 .3 .2 .3 .7-.4 .1 .2-.9 .5z" fill-rule="evenodd"/>
<path d="M125.4 268.9a.73 .73 0 0 1 .9-.2l-.2 .2a.34 .34 0 0 0-.5 .2 .34 .34 0 0 0 .3 .4h.5v-.3l.3-.1a.68 .68 0 0 1-.8 .7 .68 .68 0 0 1-.5-.9z" fill-rule="evenodd"/>
<path d="M117 267.7a.85 .85 0 0 1 1-.2l-.2 .3-.3-.1a.43 .43 0 0 0-.4 .4 .43 .43 0 0 0 .4 .5 .41 .41 0 0 0 .5 .1 .41 .41 0 0 0 .2-.5l.3-.1a.75 .75 0 0 1-.3 .9 .75 .75 0 0 1-1-.2 .7 .7 0 0 1-.2-1.1z" fill-rule="evenodd"/>
<path d="M118.6 267.2a.68 .68 0 0 1 1 0 .68 .68 0 0 1-.1 1h-.6a.62 .62 0 0 1-.5-.4 .62 .62 0 0 1 .2-.6zM118.8 267.3l-.1 .1a.42 .42 0 0 0 .6 .5 .38 .38 0 0 0 0-.5 .38 .38 0 0 0-.5-.1z" fill-rule="evenodd"/>
<path d="M119.3 266.8l.2-.2 .2 .2a.61 .61 0 0 1 .7-.5 .42 .42 0 0 1 .3-.3 .42 .42 0 0 1 .5 .3l.5 .6-.3 .1-.6-.7-.3 .1 .5 .9-.3 .1-.5-.7a.21 .21 0 0 0-.3 0 .21 .21 0 0 0 0 .3l.5 .6-.3 .2z" fill-rule="evenodd"/>
<path d="M121 265.9l.3-.2 .2 .2a.6 .6 0 0 1 .8-.3 .6 .6 0 0 1 .1 .9l-.4 .1 .3 .4-.2 .2zM121.7 265.8a.37 .37 0 0 0 .1 .5 .37 .37 0 0 0 .5-.2 .42 .42 0 0 0-.6-.3z" fill-rule="evenodd"/>
<path d="M122 264.8l.3-.1 1 1.4-.3 .1z" fill-rule="evenodd"/>
<path d="M122.4 264.6l.3-.1 .2 .3-.3 .1zM122.7 265l.3-.1 .7 1-.3 .1z" fill-rule="evenodd"/>
<path d="M123.5 264.6l.2-.1a.79 .79 0 0 1 1.1 .8h.1l-.4 .1a.45 .45 0 0 1-.5 .4 .45 .45 0 0 1-.4-.5l.5-.5a.22 .22 0 0 0-.2-.1 .22 .22 0 0 0-.2 .3h-.3zM124 265.2a.24 .24 0 0 0 .4 0 .24 .24 0 0 0-.4 0z" fill-rule="evenodd"/>
<path d="M124.4 264.3l.3-.1 .1 .1a.46 .46 0 0 1 .4-.4 .46 .46 0 0 1 .5 .3l.4 .7-.3 .1-.3-.5-.4-.3-.2 .3 .4 .7-.3 .1z" fill-rule="evenodd"/>
<path d="M125.8 263.3l.2 .4 .2-.1 .2 .2-.2 .1 .2 .5h.3l.1 .2a.45 .45 0 0 1-.7-.1l-.5-.7z" fill-rule="evenodd"/>
<path d="M112.8 260.9l.7 .6v.2l-.7-.1 .5 .3-.1 .2-1-.1 .1-.2 .6 .1-.4-.3 .1-.2 .6 .1-.5-.3z" fill-rule="evenodd"/>
<path d="M113.7 259.9l.6 .6-.1 .2-.6-.2 .4 .4-.2 .2-.9-.3 .2-.2 .6 .3-.5-.5 .2-.1 .6 .2-.4-.4z" fill-rule="evenodd"/>
<path d="M113.8 259.8l.2-.2 .6 .3-.3-.4 .1-.2 .6 .3-.3-.5 .2-.1 .4 .7-.2 .1-.5-.2 .3 .4-.2 .2z" fill-rule="evenodd"/>
<path d="M115.4 259.4l.3-.2 .1 .2-.2 .1z" fill-rule="evenodd"/>
<path d="M115.7 258.8a.46 .46 0 0 1 .9 0 .46 .46 0 0 1-.9 0zM115.9 258.8a.25 .25 0 0 0 .5 0 .25 .25 0 0 0-.5 0z" fill-rule="evenodd"/>
<path d="M116.6 258.1l.2-.1v.1a.39 .39 0 0 1 .5-.2 .39 .39 0 0 1 .3 .5 .39 .39 0 0 1-.5 .3l.2 .3-.2 .1zM117 258.4a.22 .22 0 0 0 .4 0 .22 .22 0 0 0-.4 0z" fill-rule="evenodd"/>
<path d="M117.7 257.6l.2-.2 .1 .3 .2-.1v.2l-.2 .1 .2 .3 .2 .2h-.1h-.3l-.3-.5z" fill-rule="evenodd"/>
<path d="M118.5 257.7a.47 .47 0 0 1 .7-.2 .47 .47 0 0 1 0 .7 .47 .47 0 0 1-.7 0l-.1-.2zM118.7 257.9a.25 .25 0 0 0 .5 0 .25 .25 0 0 0-.5 0z" fill-rule="evenodd"/>
<path d="M119.7 257.5h.6l.1 .1h-.4l-.2 .1 .6 .1v.3l-.3 .1h-.4l-.2-.2h.7l-.6-.3z" fill-rule="evenodd"/>
<path d="M120.8 257.5h.2v.6l.3-.1 .1-.5h.2l-.1 .8-.3-.1a.34 .34 0 0 1-.5-.3z" fill-rule="evenodd"/>
<path d="M122 257.6l.7 .1 .1 .2a.47 .47 0 0 1-.5 .6l-.3-.2-.1 .4-.2-.1zM122.2 257.9l-.1 .3 .3 .1 .2-.3z" fill-rule="evenodd"/>
<path d="M123.2 257.9h.2v.2h.4l.1 .4-.3 .3h-.3l-.2-.2-.2 .4-.2-.1zM123.2 258.4a.25 .25 0 0 0 .5 0 .25 .25 0 0 0-.5 0z" fill-rule="evenodd"/>
<path d="M124.5 258l.2 .1-.7 1-.2-.1z" fill-rule="evenodd"/>
<path d="M124.7 258.5l.2 .1-.2 .6 .6-.4 .2 .2-1.1 .5h-.3v-.3l.4 .1z" fill-rule="evenodd"/>
<path d="M125 259.6l.1-.1h.2l-.1 .2z" fill-rule="evenodd"/>
<path d="M125.6 259.6v-.1a.5 .5 0 0 1 .9 .3l-.1 .1-.2-.1a.27 .27 0 0 0-.3-.1 .27 .27 0 0 0-.1 .3h.2l.2 .2h-.2a.41 .41 0 0 1-.4-.1 .41 .41 0 0 1 0-.5z" fill-rule="evenodd"/>
<path d="M126.3 260.5a.45 .45 0 0 1 .9 0 .45 .45 0 0 1-.9 0zM126.5 260.4a.24 .24 0 0 0 .1 .3 .24 .24 0 0 0 .3-.1v-.3z" fill-rule="evenodd"/>
<path d="M126.7 261.2l.9-.3 .3 .6a.22 .22 0 0 1 .2 .2 .22 .22 0 0 1-.1 .2l-.7 .3v-.2l.5-.3v-.1l-.7 .2-.1-.2 .6-.2v-.2l-.8 .2z" fill-rule="evenodd"/>
</g>
<path d="M9.7 254.3h64.8v.5h-64.8zM74.5 254.3h.5v.5h-.5zM75 254.3h33.2v.5h-33.2zM108.2 254.3h.5v.5h-.5zM108.7 254.3h23.5v.5h-23.5zM132.2 254.3h.5v.5h-.5zM132.7 254.3h34v.5h-34zM166.7 254.3h.5v.5h-.5zM167.2 254.3h34.1v.5h-34.1z" fill="#000"/>
<text font-size="4.2" fill="#c0c0c0" x="120.2" y="13.2">7.4*6.2*5.25mm Infrared Receiver Module</text>
<g font-size="4.2">
<text x="145.2" y="23.8">OSRB38C9AA</text>
<text x="13.4" y="38.3">Features</text>
<text x="119.1" y="38.3">Outline Dimension</text>
<text x="13.4" y="97.1">Applications</text>
<text x="13.4" y="123.7">Absolute Maximum Rating</text>
<text x="119.1" y="123.8">Directivity</text>
<text x="13.4" y="168.7">Electrical -Optical Characteristics</text>
<text x="11.6" y="266.1">LED &amp; Application Technologies</text>
</g>
<g font-size="3.7">
<text x="92.3" y="123.7">(Ta=25℃)</text>
<text x="102.4" y="142.9">℃</text>
<text x="102.4" y="149.1">℃</text>
<text x="87.8" y="155.3">℃</text>
<text x="92.2" y="168.7">(Ta=25℃)</text>
<text x="115.5" y="217.1">2.7</text>
<text x="115.5" y="222.8">4.7</text>
<text x="117.3" y="228.5">-</text>
<text x="16.1" y="244.8">The output tolerance of burst width received when transmitter sends the burst wave.</text>
</g>
<g font-size="3.5">
<text x="15.6" y="45">Miniature size</text>
<text x="15.6" y="51.5">Built-in exclusive IC</text>
<text x="15.6" y="58.1">Wide half angle &amp; long reception distance</text>
<text x="15.6" y="64.7">Good noise-proof capability</text>
<text x="15.6" y="71.2">High immunity against ambient light</text>
<text x="15.6" y="77.7">Back Metal Cover</text>
<text x="15.6" y="84.2">Side view</text>
<text x="15.6" y="90.8">Mesh</text>
<text x="15.6" y="103.3">AV instruments (Audio, TV, VCR, CD player)</text>
<text x="15.6" y="109.8">Home appliances (Air-conditioner, Fan, Light.)</text>
<text x="15.6" y="116.3">Remote control for wireless devices</text>
<text x="28.3" y="130.7">Parameter</text>
<text x="63.8" y="130.7">Symbol</text>
<text x="81.9" y="130.7">Ratings</text>
<text x="101.2" y="130.7">Unit</text>
<text x="152.6" y="174">Unit</text>
<text x="24.2" y="180">Supply Voltage</text>
<text x="31.7" y="174.2">Item</text>
<text x="62.8" y="174.2">Symbol</text>
<text x="65.4" y="180">Vcc</text>
<text x="87" y="174.2">Condition</text>
<text x="114.5" y="174.2">Min.</text>
<text x="115.7" y="180">2.7</text>
<text x="127.5" y="174.2">Typ.</text>
<text x="128.4" y="180">3.0</text>
<text x="139.7" y="174.2">Max.</text>
<text x="141.1" y="180">5.5</text>
<text x="154.3" y="180">V</text>
<text x="19.6" y="185.6">Current Consumption</text>
<text x="66.1" y="185.6">Icc</text>
<text x="83.8" y="185.6">Input signal=0</text>
<text x="117.3" y="185.6">-</text>
<text x="128.4" y="185.6">0.9</text>
<text x="141.1" y="185.6">1.5</text>
<text x="153" y="185.6">mA</text>
<text x="21.2" y="191.3">Reception Distance</text>
<text x="67.4" y="191.3">d</text>
<text x="79.1" y="191.3">200±5Lux, Vcc=3V</text>
<text x="116.1" y="191.3">15</text>
<text x="128.9" y="191.3">20</text>
<text x="142.7" y="191.3">-</text>
<text x="154.2" y="191.3">m</text>
<text x="66.4" y="197">Fo</text>
<text x="117.3" y="197">-</text>
<text x="127.5" y="197">37.9</text>
<text x="142.7" y="197">-</text>
<text x="152" y="197">KHZ</text>
<text x="22.7" y="203.5">Peak Wavelength</text>
<text x="65.6" y="203.5">λp</text>
<text x="117.3" y="203.5">-</text>
<text x="128" y="203.5">940</text>
<text x="142.7" y="203.5">-</text>
<text x="153.3" y="203.5">nm</text>
<text x="25.1" y="210.6">Signal Output</text>
<text x="66.4" y="210.6">So</text>
<text x="119.8" y="210.6">--Active Low--</text>
<text x="65.4" y="219.8">Voh</text>
<text x="154.3" y="217">V</text>
<text x="154.3" y="222.7">V</text>
<text x="17.2" y="228.4">Low level output voltage</text>
<text x="65.8" y="228.4">Vol</text>
<text x="79.9" y="234">Burst Wave=600μs</text>
<text x="153.2" y="234">μs</text>
<text x="154.3" y="228.4">V</text>
<text x="17.5" y="234.1">Burst width tolerance *2</text>
<text x="27.1" y="239.7">Half Angle</text>
<text x="64.7" y="239.7">Δθ</text>
<text x="65.8" y="234.1">Bw</text>
<text x="115.2" y="234.1">400</text>
<text x="128" y="234.1">600</text>
<text x="128.9" y="239.7">90</text>
<text x="140.7" y="234.1">800</text>
<text x="153" y="239.7">deg</text>
</g>
<g font-size="3.3">
<text x="18.6" y="196.9">B.P.F. Center Frequency</text>
<text x="17.8" y="219.7">High level output voltage</text>
</g>
<g font-size="3.2">
<text x="11.4" y="38.3">■</text>
<text x="117.2" y="38.3">■</text>
<text x="11.4" y="97.1">■</text>
<text x="11.4" y="123.7">■</text>
<text x="117.2" y="123.8">■</text>
<text x="11.4" y="137">Supply Voltage</text>
<text x="67.1" y="137">V</text>
<text x="85.3" y="137">6.0</text>
<text x="103.1" y="137">V</text>
<text x="11.4" y="142.7">Operating Temperature</text>
<text x="66.3" y="142.7">Topr</text>
<text x="81" y="142.7">-10 ~ +60</text>
<text x="11.4" y="148.4">Storage Temperature</text>
<text x="66.5" y="148.9">Tstg</text>
<text x="81" y="148.9">-20 ~ +75</text>
<text x="11.4" y="155.1">Lead Soldering Temperature *1</text>
<text x="66.5" y="155.1">Tsol</text>
<text x="83" y="155.3">260</text>
<text x="103.5" y="155.1">-</text>
<text x="11.4" y="161.8">*1 At the position of 2mm from the bottom of the package within 5 seconds</text>
<text x="11.4" y="168.7">■</text>
<text x="88.6" y="216.9">Vcc=3V</text>
<text x="128.6" y="216.9">3.0</text>
<text x="88.6" y="222.6">Vcc=5V</text>
<text x="128.6" y="222.6">5.0</text>
<text x="80.1" y="228.3">Vin=0V Isink=2.0mA</text>
<text x="128.6" y="228.3">0.2</text>
<text x="141.3" y="228.3">0.4</text>
<text x="12.7" y="244.8">*</text>
<text x="176.6" y="290.2">VER A.0</text>
</g>
<text font-size="3.2" fill="#00f" x="12.7" y="290.2">http://www.optosupply.com</text>
<g font-size="2.9">
<text x="156.5" y="131.4">0</text>
<text x="157.1" y="160.6">0</text>
</g>
<text font-size="2.5" x="14.2" y="244.8">2</text>
<g font-size="2.2">
<text x="144.1" y="49.9">1. OUTPUT</text>
<text x="144.1" y="52.8">2. GROUND</text>
<text x="157.1" y="49.9">Unit:mm</text>
<text x="157.2" y="53.1">Tolerances:±0.3</text>
<text x="144.1" y="55.5">3. VCC</text>
<text x="127.4" y="113.9">1</text>
<text x="132.8" y="113.9">2</text>
<text x="138.2" y="113.9">3</text>
</g>
<text font-size="2.1" x="69.5" y="137.5">cc</text>
<g font-size="1.8">
<text x="11.4" y="44.4">●</text>
<text x="11.4" y="50.9">●</text>
<text x="11.4" y="56.9">●</text>
<text x="11.4" y="63.6">●</text>
<text x="11.4" y="70.1">●</text>
<text x="11.4" y="76.6">●</text>
<text x="11.4" y="83.1">●</text>
<text x="11.4" y="89.7">●</text>
<text x="11.4" y="103.2">●</text>
<text x="11.4" y="109.7">●</text>
<text x="11.4" y="115.7">●</text>
</g>
</svg>
